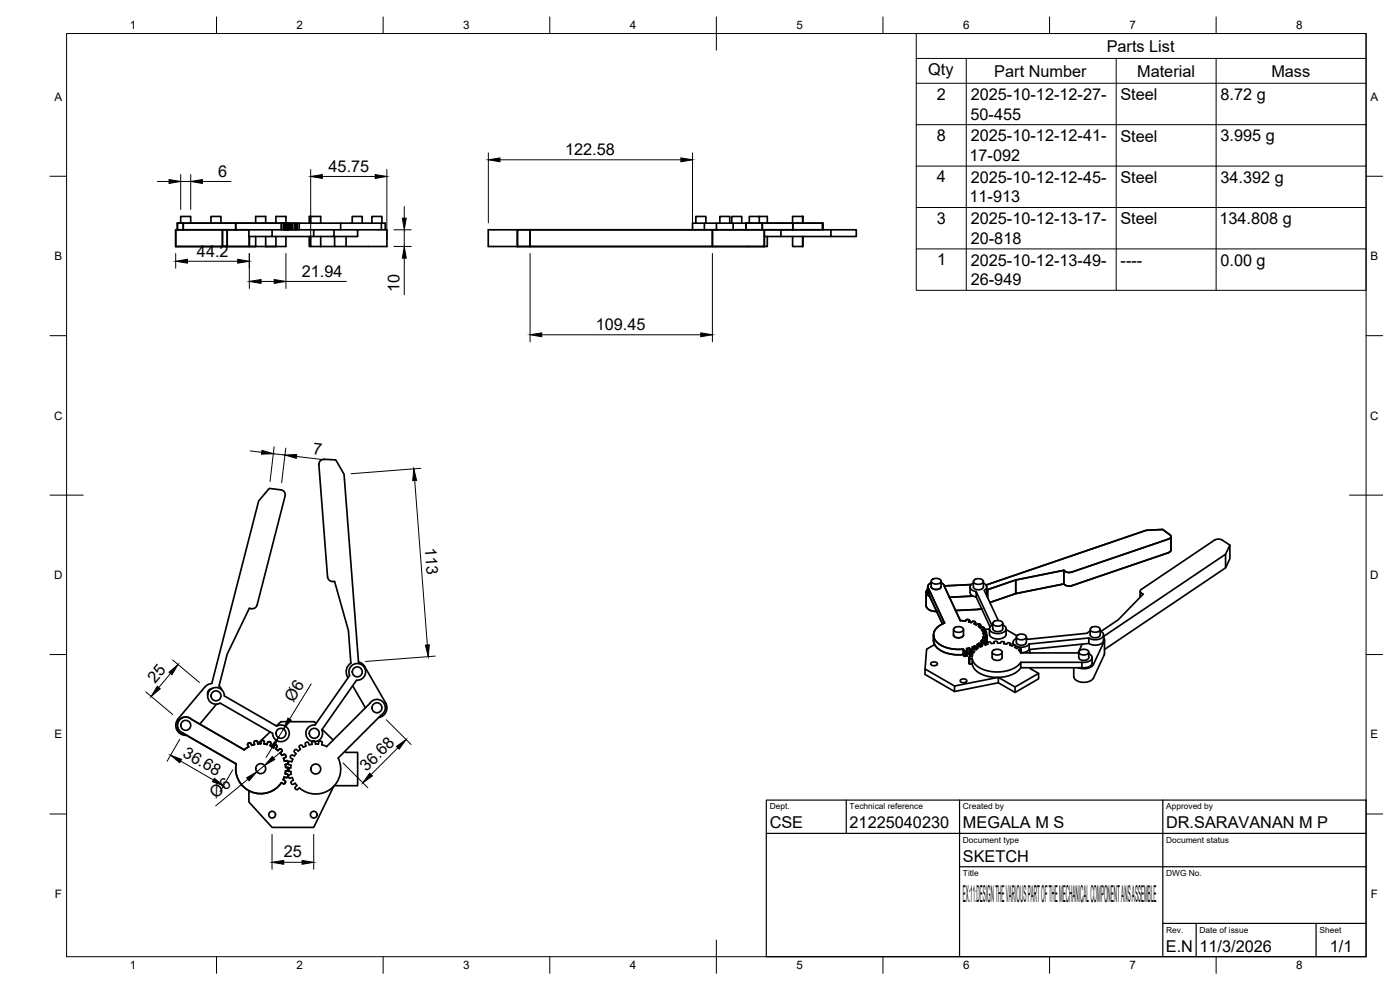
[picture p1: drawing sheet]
<svg xmlns="http://www.w3.org/2000/svg" width="420mm" height="297mm" viewBox="0 0 420 297" stroke-linecap="round" stroke-linejoin="round" font-family="sans-serif">
<!-- layer: Visible -->
<g fill="none" stroke="#000" stroke-width=".51">
<path d="M54.2 67v-2.1h3v2.1M55 67h-1.8v1.9M63.3 67v-2.1h3v2.1M66.8 68.9v5.1M68.2 68.9v5.1h6.6v-3M70.7 68.9h4M70.7 67h13.8M70.7 67h-15.7v1.9M70.7 68.9h-18v5.1h15.5M70.7 67v1.9M74.8 74h1.9M76.7 67v-2.1h3v2.1"/>
<path d="M76.7 71v3h3M79.7 71v3M79.7 74h3.1M81.7 71h12.4v-2.1h13.2v2.1h-7.1M81.7 68.9h-7v2.1h7v-2.1h12.4M82.8 67v-2.1h3v2.1M82.8 71v3h3v-3M85.1 67h-.6v1.9M85.5 67h-.4v1.9M85.7 67h-.2v1.9M86 67h-.3v1.9M86.4 68.9v-1.9l.1 1.9"/>
<path d="M86.4 67h-.4v1.9M86.5 67v1.9M86.5 68.9v-1.9l.2 1.9M86.7 67h.3v1.9M87 67h.3v1.9M87.3 67h.2v1.9M87.5 67h.4v1.9M87.9 67h.6v1.9v-1.9h.4v1.9M88.9 67h.4v1.9M89.3 67h.5v1.9M89.8 67h12.4M92.8 71v3h.4"/>
<path d="M93.2 64.9h-.4v2.1M93.2 64.9h3v2.1M93.2 71v3h3M93.2 64.9v2.1M96.2 74h4.2M96.2 71v3M100.2 68.9v2.1h-6.1M102.2 67h12.2M102.2 67v1.9M103.9 71v3M105.7 67v-2.1h3v2.1M107.3 68.9h8.8v5.1h-15.7v-3"/>
<path d="M111.6 67v-2.1h3v2.1M114.4 68.9v-1.9h1.2v1.9M155.3 68.9h-8.8v5.1h8.8M159.1 68.9h-3.8v5.1M208.8 67v-2.1h3v2.1M211.4 67h-3.6v1.9M213.8 68.9h-54.7v5.1h-3.8M213.8 68.9h15.6v5.1h-15.6zM215 67h-3.6v1.9M216 67v-2.1h3v2.1M219.6 67v-2.1h3v2.1M220 67v1.9"/>
<path d="M223.9 67h-8.9v1.9M223.9 67h4.9M223.9 67v1.9M224.9 67v-2.1h3v2.1M227.9 64.9h2.4v2.1M229.4 68.9h-15.6v5.1h-54.7h70.3M229.4 68.9v5.1M230.3 71v3h-.9M234.4 68.9v2.1h-5M234.4 71h15M237.9 71v3h3M237.9 68.9h11.5"/>
<path d="M237.9 67h-9.1v1.9M240.9 64.9h-3v2.1M240.9 64.9l.1 2.1M240.9 64.9v2.1M240.9 71v3M241 71l-.1 3M246.9 67h-9v1.9h-8.5M246.9 67l.1 1.9M246.9 67v1.9M249.4 68.9h7.6v2.1h-7.6zM95.7 139.4l2.6 33.7a1.62 1.62 0 0 0 2.1 1.4l4.2 14.7 .7 9.8a3.1 3.1 0 0 0-.8 4.4M95.7 139.4a1.49 1.49 0 0 1 1.6-1.6l3.5 .2 2.5 4.3 4.3 56.3 1.3 .7 .6 .7 6.2 10.9"/>
<path d="M85.6 148.8a1.47 1.47 0 0 0-1.3-1.8l-3.5-.5-3.2 3.8-14 54.8-1.4 .4-.7 .6M85.6 148.8l-8.5 32.7a1.64 1.64 0 0 1-2.3 1l-6.6 13.8-2.5 9.5 .9 1.2M277.9 177.7v4M278.4 176v1.6l.3 .7M278.5 176.7a1.3 1.3 0 0 0-.5 1.3 1.3 1.3 0 0 0 1.1 1M278.7 178.3v-1.6l4.8 10.2a4.2 4.2 0 0 0-3.3 4 5.6 5.6 0 0 0 4.8 3.7l2 .2h2.1M278.7 178.3l4.2 8.9M279.4 174.4v1.6M279.5 174.9a1.15 1.15 0 0 0-.8 1.8M279.5 176a1.73 1.73 0 0 0 2.9 0M279.6 174a1.95 1.95 0 0 1 2.8 .3 1.67 1.67 0 0 1-2.8 .5zM282.4 174.4v1.6"/>
<path d="M282.5 174.9l.9 .7 4.8 10.6 1.5 .2 .3-.5h.3l.7 .2v.5M291.1 176.1v1.6a1.77 1.77 0 0 0 1.9 1.4M291.5 175.4l-8.1 .4M292 178.8l-7.1 .4M292.1 174.5v1.6M292.1 174.9a1.23 1.23 0 0 0-1 1.4 1.23 1.23 0 0 0 1.4 1.1l.5 .1M292.3 174.1a1.95 1.95 0 0 1 2.8 .2 1.67 1.67 0 0 1-2.8 .6zM293 179.1v-1.6l4.7 10.1a1.19 1.19 0 0 0-.7 1.4 1.19 1.19 0 0 0 1.2 .9 3.3 3.3 0 0 0 3.7-.8 1.15 1.15 0 0 0-.9-1.6M293 179.1l4.1 9M295.1 174.5v1.6a1.73 1.73 0 0 1-3 0M295.1 174.9a1.13 1.13 0 0 1 1 1 1.13 1.13 0 0 1-.7 1.2l4.2 9.1M296.1 176.1v1.6"/>
<path d="M296.1 177.7l-.1 .6M296.4 177v2.3M304.8 174l14.5-2.9v4.1l-14.5 2.9zM304.8 174l-8.4 2.9-.3 .8M304.8 178.1l-7.7 2.7M319.3 175.2l.9 .6 1.4-.1M342.2 177.4v1.8M342.7 178.1l.4 .2-7.5 7.7-5.2 3.4M350.7 161.7l-29.1 10h-1.4l-.9-.6M351.1 160.5l-2.2-1.6-4.9 .2-48.1 16.4M351.1 160.4a.69 .69 0 0 1 .3 .8 .69 .69 0 0 1-.7 .5M351.4 161v4.1l-.4 .6-29.4 10.1"/>
<path d="M364.5 162l-22 14.9a.59 .59 0 0 0-.1 1l.3 .2M364.5 162a2.26 2.26 0 0 1 2.3 0l2.3 1.5v4.1l-1.3 2.8M367.8 166.3l-36.6 24.7M369.1 163.5l-1.3 2.8v4.1l-36.3 24.5M278 181.7a2.73 2.73 0 0 0 3.1 1.8M279.4 199l.5-.4h.8l.6 .6a1.16 1.16 0 0 1-2 0zM280.2 190.5a4.7 4.7 0 0 0 4.1 5.5l2.3 .4h2.5M280.5 193.4l-2.4 1.4-.5 5.9M286.2 188.9v1.6a1.73 1.73 0 0 0 3 0v-1.6M286.3 188.5a1.95 1.95 0 0 1 2.8 .2 1.67 1.67 0 0 1-2.8 .6zM289.3 195.2l-.2-.4v1.6M289.6 195.3l-.3-.1v1.6l-.2-.4"/>
<path d="M290.1 194.6l.2 .4v1.7l-.2 .2M290.1 195.2l-.5 .1v1.6l-.3-.1M290.3 195l-.2 .2v1.7h-.5M290.8 197.4l.2 .2M290.9 196.1l.1 .1M290.9 196.1l-.6 .1M290.9 194.4l-.8 .2M291 186.1l-.3 .5 .8 .2M291 196.2l.1 .8M291.1 196.4l.8 .1-.1 .5-1 .2v1.9l.2 .1v-1.6h.8M291.3 194.8l-.4-.4v1.7M291.5 186.8l.4-.4 .8 .2 .1 .8"/>
<path d="M291.6 194.8h-.3v1.1M291.7 195.1l.1 .8M291.8 197.6v1.6h-.8M291.8 197.6a5.8 5.8 0 0 0 5.3 3.8 10.2 10.2 0 0 0 8.8-2.1l.5-.6M291.8 199.2a5.8 5.8 0 0 0 5.3 3.9 10.2 10.2 0 0 0 8.8-2.2l.5-.6M291.8 195.2l.7 .3-.4 .4h-1l-.1 1.1M292.1 194.7l-.5 .1v1.1M292.2 194.5l-.1 .3M292.5 193.8l-.7 .3 .4 .7M292.8 186.8l-.5 .3 .7 .4 .6-.3 .6 .2v.9v-.9M292.9 194.2l.6 .3-.5 .4-1-.1-.3 .3v.8M293.7 187.9l.4 .4 1-.1 .3 .3v.8"/>
<path d="M293.8 193.7l-.4 .4-.9-.3v1M293.8 193l-.6 .4 .6 .5v-.9l.6 .3M294.2 187.6l-.6 .3M294.4 193.4l.5 .4-.7 .3-.6-.3-.7 .2v.9M294.6 182.7l-7.8 .5M294.7 192.1l-.4 .4 .7 .3v.3M295 193l-.6 .3v.7M295.1 191l-.1 .5 .8 .3v1.6M295.3 188.7l-.7 .2 .3 .4 1 .1 .1 1.1M295.4 188.5l-.1 .8M295.4 188.8h1.5M295.4 192.2l-.7-.1v.5"/>
<path d="M295.7 192.1l-.3 .1v1M295.8 189.8l-.7 .1 .1 .5 .9 .2v1.9M295.8 191.8l-.1 1.7-.4-.4-.8 .1-.1 .8M295.9 191h-.8v.5M296 189.6l-.2 .8M296.1 190.9l-.2 .1-.1 1.7M296.1 190.6v1.9l-.2 .2M296.3 192.9l.2 .4-.8 .2M296.9 188.7v1.6a2.9 2.9 0 0 0 4.3 1l.7-.6 .1-.4M297.5 193.1l-.2-.4h-.8l-.2 .6M297.8 195.7v1.6a1.73 1.73 0 0 0 3 0v-1.6M297.9 195.3a1.95 1.95 0 0 1 2.8 .2 1.67 1.67 0 0 1-2.8 .5z"/>
<path d="M297.9 187v1.7M298 188.7a1.73 1.73 0 0 0 2.9 0M298.1 186.6a1.95 1.95 0 0 1 2.8 .3 1.67 1.67 0 0 1-2.8 .5zM298.3 192.6v.4v-.4l.3-.2 .7 .1 .1 .5h.8l.2-.4 .3-.1 .7 .2M298.4 193l-.9 .1M300.9 187v1.7M301.4 193.2v-.5l-.1 .4 .8 .2 .6-.5 .6 .4M301.9 188.9l3.3 1.8M301.9 188.7v1.6M303 193.6l.3-.4v.5M303 193.5l.7 .3 .5-.3 .7 .2 .1 .2-.5 .3M304 192.8v.8"/>
<path d="M304.5 194.2l.6 .4 .6-.3 .6 .3M305 191.1v1.7M305 191.6a1.22 1.22 0 0 0-1 1.3 1.22 1.22 0 0 0 1.3 1.1 3.4 3.4 0 0 0 3.6-.8M305.2 190.7a1.95 1.95 0 0 1 2.8 .3 1.67 1.67 0 0 1-2.8 .5zM306.3 195.8v-1.2v1.3M306.3 194.8l-.6 .3 .7 .8M306.3 198.7h18.4v1.6h-18.4zM306.3 195.9h17.4M308 191.1v1.6a1.73 1.73 0 0 1-3 0M308 191.6l.4 .2M308.9 193.2l17.9-1.8v1.7l-17.9 1.8zM308.9 194.9l-1 .7-1.5 .2"/>
<path d="M309.1 194.9v1M323.7 195.7l.1 1.6a1.73 1.73 0 0 0 2.9 0v-1.6M323.9 195.3a1.95 1.95 0 0 1 2.8 .2 1.67 1.67 0 0 1-2.8 .5zM324.8 193.3l-1.2 2.6M326.8 196.1a1.25 1.25 0 0 1 .9 1.4 1.25 1.25 0 0 1-1.3 1.1l-1.7 .1M327.2 188.9v1.6a1.73 1.73 0 0 0 3 0v-1.6M327.2 189.3l-.9 .7-17.9 1.8M327.4 188.5a1.95 1.95 0 0 1 2.8 .2 1.67 1.67 0 0 1-2.8 .5zM327.7 197.3v1.6M327.8 198.9a2.49 2.49 0 0 1-3.1 1.4M330.2 189.3a1.24 1.24 0 0 1 1 1.4 1.24 1.24 0 0 1-1.4 1.1l-1.6 .1-1.4-.5M331.2 190.5v1.6a2.71 2.71 0 0 1-3.6 1.3l-.8-.3"/>
<path d="M331.2 191.2l.3 .6-.1 .6M331.4 192.4l-3.2 7a4 4 0 0 1-4.7 .9M331.5 192l-.1 4.3-3.2 7.2a3.9 3.9 0 0 1-5.8-.1l-.2-3.1M57.4 215.8l15.9 9.2M57.4 215.8a2.51 2.51 0 0 0-3.8 .6 2.51 2.51 0 0 0 1.4 3.6l15.9 9.2a7.5 7.5 0 0 0 4.5 8.4 7.5 7.5 0 0 0 9.1-2.8l.6 .4 .4-.1 .1-.8-.6-.4 .3-.8 .7 .2 .4-.2-.1-.7-.7-.3 .1-.8M61.5 206.1l-8.1 9.6a3 3 0 0 0-.3 3.3 3 3 0 0 0 2.9 1.6M63.7 206.6a1.49 1.49 0 0 0-1.3 1.9M65 211.3l-5 6M66.1 211l15.7 9a2.51 2.51 0 0 0 3 2.5 2.51 2.51 0 0 0 1.9-3.3 2.51 2.51 0 0 0-3.6-1.3l-15.8-9.1a2.5 2.5 0 0 0-2.9-2.5 2.5 2.5 0 0 0-1.9 3.4 2.5 2.5 0 0 0 3.6 1.3M81.1 219.6l-3.7 3.5M94.5 217.5a2.51 2.51 0 0 0-2.7 2.7 2.51 2.51 0 0 0 3.2 2.2 2.51 2.51 0 0 0 1.6-3.4M94.5 217.6l10.4-15a2.51 2.51 0 0 1 1.7-3.4 2.51 2.51 0 0 1 3.1 2.2 2.51 2.51 0 0 1-2.7 2.7l-10.4 14.9"/>
<path d="M94.9 217.1l-.6-.6h-10l-1.3 1.3M96.7 218.8l3.3 3.2M105.8 205.7l3.9 6.7M114.4 214.5l-12.9 13M114.5 214.5a2.51 2.51 0 0 0 .4-3.9 2.51 2.51 0 0 0-3.9 .4l-13 13M115.7 210.9a3 3 0 0 1-2.1 4.4M288.2 204.1l.6-.4h.7l.7 .6a1.16 1.16 0 0 1-2 0zM299.4 203.3l-12.9 2.5v1.7l-8.9-5.1v-1.7l8.9 5.1M299.6 203.3v1.6l-13.1 2.6M299.7 203.3l4.9 2.8M309.2 200.3v.3l2.5 1.4v1.7l-7.1 4.1M311.7 202l-7.1 4.1v1.7l-5-2.9"/>
<path d="M74.4 223l-.1 .4 .3 .7-.3-.7 .1-.4 .5-.2 .3 .1 .3 .7-.3-.7-.3-.1zM74.6 224.1l-1.3 .9M75.5 223.6l.9-.2-.2-.8 .3-.3 .4-.1 .3 .2 .2 .8 .8-.1 .1-.7 .3-.2 .7 .2v.8l.8 .2 .3-.8 .8 .1 .1 .3-.2 .7 .8 .4M81.9 224.1l.4-.7h.4l.4 .3 .1 .3-.5 .6 .7 .6M83.4 225.2l.6-.5h.3l.4 .7-.6 .6 .5 .7 .7-.4 .6 .6-.1 .3-.7 .4 .3 .8 .7-.2 .3 .2 .2 .5-.2 .3-.8 .2 .1 .8 .8 .1 .2 .7-.2 .3h-.8M87.9 227.7l-.3 .8-.8-.1-.3 .2-.1 .5 .2 .3 .7 .2v.8h-.8l-.2 .3v.5l.2 .3h.8l.1 .8-.7 .2v.8l.3 .2 .7-.2M91 224.2l-.4-.6-.3-.1-.6 .6 .5 .7-.7 .5-.6-.5-.3 .1-.3 .7 .5 .5-.4 .7-.7-.3-.6 .5 .1 .4 .7 .4M93.7 223.3l-.9 .2-.3-.7-.3-.2-.6 .5 .2 .7-.7 .4M94.7 223.3l-.1-.8-.3-.2-.7 .3v.7M94.7 223.2l.8 .1 .2-.8 .8-.1 .2 .3-.2 .8 1.5 .5M100.1 236l-6 12.2h-12.4l-7-7.6v-3.4M101.5 227.4a7.5 7.5 0 0 1-2.2 9.3 7.5 7.5 0 0 1-9.5-.3l-.5 .5h-.4l-.4-.7 .6-.5-.5-.7-.7 .4-.4-.1-.2-.4 .1-.4 .6-.4-.3-.8"/>
<path d="M103.5 225.4l.3 .3h3.5v10h-7"/>
<circle cx="55.7" cy="217.6" r="1.49"/>
<circle cx="64.8" cy="208.8" r="1.49"/>
<circle cx="107.2" cy="201.6" r="1.49"/>
<circle cx="113.1" cy="212.4" r="1.49"/>
<circle cx="78.2" cy="230.6" r="1.49"/>
<circle cx="84.3" cy="220" r="1.49"/>
<circle cx="94.3" cy="220" r="1.49"/>
<circle cx="94.8" cy="230.7" r="1.49"/>
<circle cx="81.7" cy="244.4" r="1.01"/>
<circle cx="94.2" cy="244.4" r="1.01"/>
</g>
<!-- layer: BORDER -->
<g fill="none" stroke="#000" stroke-width=".3">
<path d="M20 10.1h390v276.9h-390zM65 5.1v5M115 5.1v5M165 5.1v5M215 5.1v10M265 5.1v5M315 5.1v5M365 5.1v5M15 52.9h5M410 52.9h5M15 100.7h5M410 100.7h5"/>
<path d="M15 148.6h10M405 148.6h10M15 196.4h5M410 196.4h5M15 244.2h5M410 244.2h5M65 287v5M115 287v5M165 287v5M215 282.1v9.9M265 287v5M315 287v5"/>
<path d="M365 287v5"/>
</g>
<!-- layer: TITLEBLOCK -->
<path d="M230 240.1h180v46.9h-180zM230 250h180M254 240.1v9.9M288 240.1v46.9M349 240.1v46.9M288 260.1h122M349 277.1h61M359 277.1v9.9M395 277.1v9.9" fill="none" stroke="#000" stroke-width=".36"/>
<!-- layer: Parts Lists -->
<path d="M275 10.1h135v77h-135zM275 17.5h135M290 17.5v69.6M335 17.5v69.6M365 17.5v69.6M275 25h135M275 37.4h135M275 49.8h135M275 62.3h135M275 74.7h135" fill="none" stroke="#000" stroke-width=".3"/>
<!-- layer: FD_Dimensions -->
<g fill="none" stroke="#000" stroke-width=".3">
<path d="M47.2 54.4h3.5M54.2 52.4v10.5M54.2 54.4h3M57.2 52.4v10.5M60.7 54.4h8.6M93.2 50.8v21M96.7 52.9h15.9M116.1 50.8v21M146.6 45.9v21M150.1 47.9h54.2M207.8 45.9v21M52.7 76.1v4.4"/>
<path d="M56.2 78.4h15.1M74.8 76.1v10.5M85.8 76.1v10.5M118.2 68.9h5.2M118.2 73.9h5.2M121.3 62v3.5M121.3 68.9v5M121.3 77.5v10.9M159.1 76.1v26.5M213.8 76.1v26.5M78.3 84.4h4M85.8 84.4h18.1"/>
<path d="M162.6 100.4h47.7M75.1 135.3l3.4 .4M82 136.1l3.5 .4M82.3 134l-1.3 10.5M85.8 134.5l-1.3 10.4M89 137l8.5 1M124.5 144.2l3.7 49.3M126.3 140.5l-21 1.6M51.8 198l8.1 6.8M130.6 196.9l-20.9 1.6M43.8 207.6l8 6.8M51.2 202.1l-3.6 4.2"/>
<path d="M85.1 218.7l-1.6 2.6M93.4 205.2l-6.5 10.6M115.9 215.9l7.5 7.5M53.9 221.8l-3.8 6.6M54.2 228.4l9.9 5.6M69.8 231l-3.8 6.6M74.4 233.8l-9.7 8M79.4 229.7l-2.3 1.9M81.7 224.3l-1.8 3M84.8 225.2l-2.7 2.2M103 228.9l7.4 7.5M119.4 224.4l-8 8"/>
<path d="M81.6 250.3v10.5M85.2 258.7h5.5M94.1 250.3v10.5"/>
</g>
<g fill="#000" stroke="#000" stroke-width=".3">
<path d="M50.7 53.9l3.5 .5-3.5 .6zM57.2 54.4l3.5-.5v1.1zM93.2 52.9l3.5-.5v1.1zM112.6 52.4l3.5 .5-3.5 .6zM146.6 47.9l3.5-.5v1.1zM204.3 47.4l3.5 .5-3.5 .6zM52.7 78.4l3.5-.6v1.2zM71.3 77.8l3.5 .6-3.5 .6zM120.8 65.5h1.1l-.6 3.4zM121.3 73.9l.6 3.6h-1.1zM74.8 84.4l3.5-.5v1.1zM82.3 83.9l3.5 .5-3.5 .6z"/>
<path d="M159.1 100.4l3.5-.5v1.1zM210.3 99.9l3.5 .5-3.5 .6zM78.6 135.1l3.4 1-3.5 .2zM85.5 136.5l3.5-.1-.1 1.1zM124.2 140.7l.8 3.4-1.1 .1zM127.7 193.6l1.1-.1-.3 3.5zM47.2 205.9l.9 .8-2.7 2.2zM50.7 201.7l2.7-2.3-1.8 3zM86.4 215.5l1 .6-2.3 2.6zM51.2 226.6l3.3 1.2-.6 1.1zM64.3 233.5l2.8 2.3-3.3-1.3zM74 233.4l3.1-1.8-2.3 2.7z"/>
<path d="M83.5 221.3l-1.3 3.3-1-.6zM81.7 227l.8 .9-3.1 1.8zM111 232l.8 .8-2.9 2.1zM119 224l2.9-2.1-2.1 2.9zM81.6 258.7l3.6-.5v1.1zM90.7 258.2l3.4 .5-3.4 .6z"/>
</g>
<text font-size="7" x="289" y="270.6">EX:11:DESIGN THE VARIOUS PART OF THE MECHANICAL COMPONENT ANS ASSEMBLE</text>
<g font-size="4.9">
<text x="332.1" y="15.5">Parts List</text>
<text x="278.6" y="22.5">Qty</text>
<text x="298.4" y="23">Part Number</text>
<text x="341.3" y="23">Material</text>
<text x="381.6" y="23">Mass</text>
<text x="281.2" y="29.9">2</text>
<text x="291.3" y="35.9">50-455</text>
<text x="291.3" y="30">2025-10-12-12-27-</text>
<text x="336.3" y="30">Steel</text>
<text x="366.3" y="30">8.72 g</text>
<text x="169.6" y="46.5">122.58</text>
<text x="281.1" y="42.3">8</text>
<text x="291.3" y="42.4">2025-10-12-12-41-</text>
<text x="336.3" y="42.5">Steel</text>
<text x="366.3" y="42.4">3.995 g</text>
<text x="65.4" y="53">6</text>
<text x="98.6" y="51.5">45.75</text>
<text x="291" y="48.3">17-092</text>
<text x="281.2" y="54.7">4</text>
<text x="291.3" y="54.8">2025-10-12-12-45-</text>
<text x="336.3" y="54.9">Steel</text>
<text x="366.3" y="54.8">34.392 g</text>
<text x="291" y="60.7">11-913</text>
<text x="281.1" y="67.2">3</text>
<text x="291.3" y="67.3">2025-10-12-13-17-</text>
<text x="336.3" y="67.3">Steel</text>
<text x="366" y="67.3">134.808 g</text>
<text x="59.1" y="77">44.2</text>
<text x="291.3" y="73.1">20-818</text>
<text x="90.6" y="83">21.94</text>
<text x="281.3" y="79.6">1</text>
<text x="291.3" y="79.7">2025-10-12-13-49-</text>
<text x="336.3" y="79.7">----</text>
<text x="366.3" y="79.7">0.00 g</text>
<text x="119.9" y="87.6" transform="rotate(-90 119.9 87.6)">10</text>
<text x="291.3" y="85.5">26-949</text>
<text x="178.8" y="99">109.45</text>
<text x="93.8" y="136.1" transform="rotate(7 93.8 136.1)">7</text>
<text x="127.5" y="164.5" transform="rotate(86 127.5 164.5)">113</text>
<text x="46.6" y="205.3" transform="rotate(-50 46.6 205.3)">25</text>
<text x="88.1" y="211" transform="rotate(-59 88.1 211)">Ø6</text>
<text x="54.6" y="226.9" transform="rotate(30 54.6 226.9)">36.68</text>
<text x="110" y="231.7" transform="rotate(-45 110 231.7)">36.68</text>
<text x="64.7" y="239.8" transform="rotate(-40 64.7 239.8)">Ø6</text>
<text x="231" y="248.5">CSE</text>
<text x="255" y="248.5">21225040230</text>
<text x="289" y="248.5">MEGALA M S</text>
<text x="350" y="248.5">DR.SARAVANAN M P</text>
<text x="85.2" y="257.3">25</text>
<text x="289" y="258.6">SKETCH</text>
<text x="349.9" y="285.7">E.N</text>
<text x="360" y="285.5">11/3/2026</text>
<text x="399.1" y="285.7">1/1</text>
</g>
<g font-size="3.5">
<text x="39" y="8.8">1</text>
<text x="89" y="8.8">2</text>
<text x="139" y="8.8">3</text>
<text x="189" y="8.8">4</text>
<text x="239" y="8.8">5</text>
<text x="289" y="8.8">6</text>
<text x="339" y="8.8">7</text>
<text x="389" y="8.8">8</text>
<text x="16.3" y="30.2">A</text>
<text x="411.3" y="30.2">A</text>
<text x="16.3" y="78">B</text>
<text x="411.3" y="78">B</text>
<text x="16.2" y="125.9">C</text>
<text x="411.2" y="125.9">C</text>
<text x="16.2" y="173.7">D</text>
<text x="411.2" y="173.7">D</text>
<text x="16.3" y="221.6">E</text>
<text x="411.3" y="221.6">E</text>
<text x="16.4" y="269.4">F</text>
<text x="411.4" y="269.4">F</text>
<text x="39" y="290.8">1</text>
<text x="89" y="290.8">2</text>
<text x="139" y="290.8">3</text>
<text x="189" y="290.8">4</text>
<text x="239" y="290.8">5</text>
<text x="289" y="290.8">6</text>
<text x="339" y="290.8">7</text>
<text x="389" y="290.8">8</text>
</g>
<g font-size="2.5">
<text x="231" y="242.9">Dept.</text>
<text x="255" y="242.9">Technical reference</text>
<text x="289" y="242.9">Created by</text>
<text x="350" y="242.9">Approved by</text>
<text x="289" y="252.8">Document type</text>
<text x="350" y="252.8">Document status</text>
<text x="289" y="262.9">Title</text>
<text x="350" y="262.9">DWG No.</text>
<text x="350" y="279.9">Rev.</text>
<text x="360" y="279.9">Date of issue</text>
<text x="396" y="279.9">Sheet</text>
</g>
</svg>
